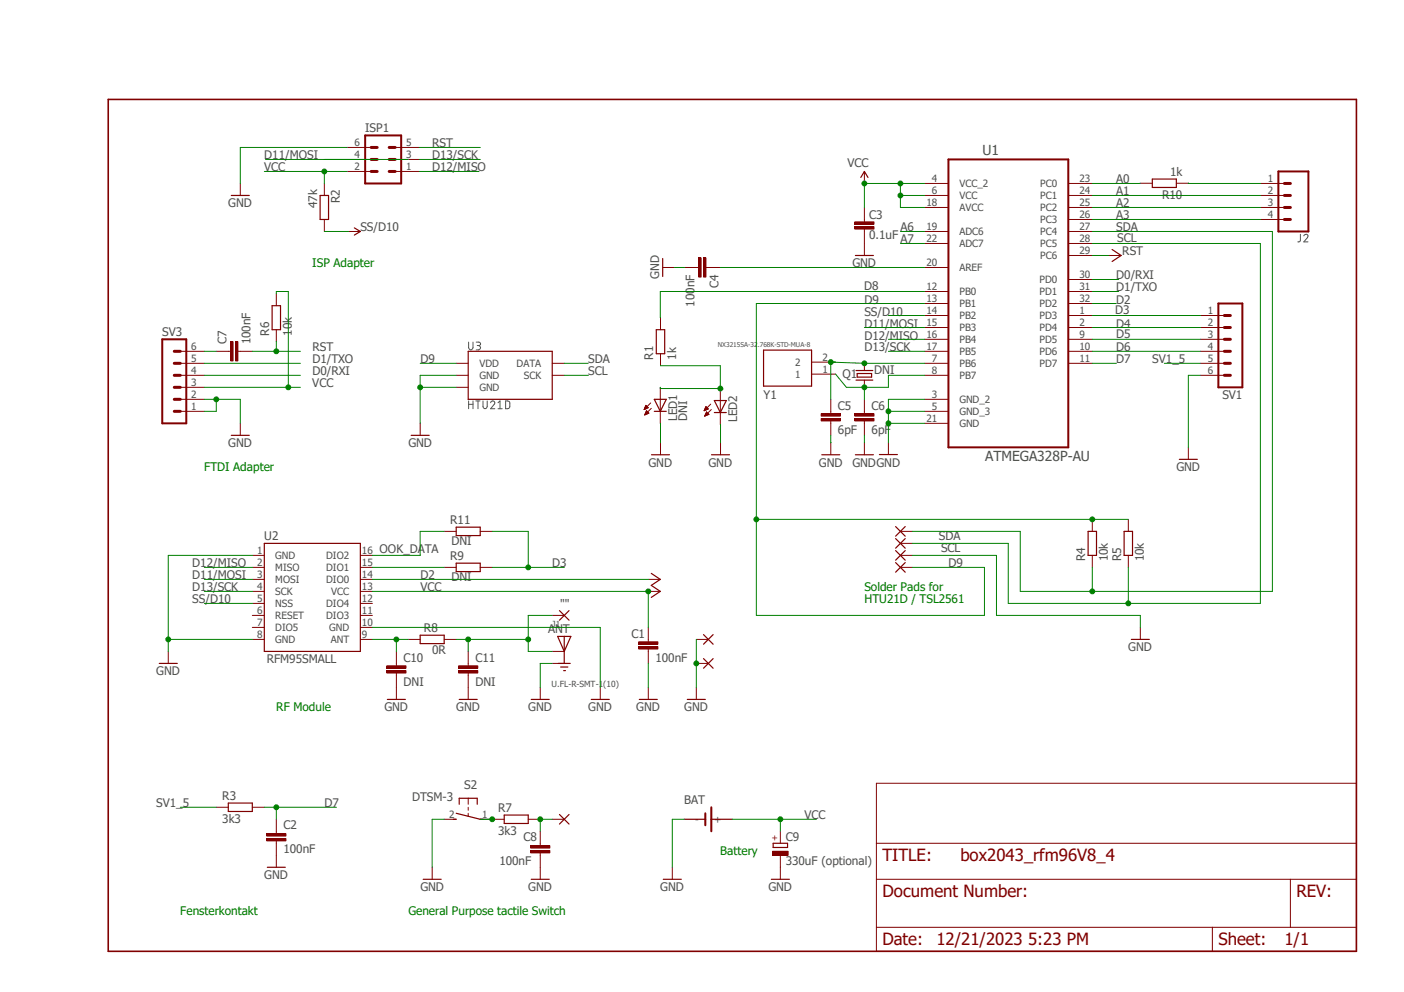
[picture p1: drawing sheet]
<svg xmlns="http://www.w3.org/2000/svg" width="297mm" height="210mm" viewBox="0 0 297 210" stroke-linecap="round" stroke-linejoin="round" font-family="sans-serif">
<path d="M22.4 20.7l265 181.1M287.4 20.7l-265 181.1" fill="none" stroke="#fff" stroke-width=".21"/>
<g fill="none" stroke="#505050" stroke-width=".21">
<path d="M275.1 49.6v1.2a.4 .4 0 0 1-.5 .4M275.8 49.9a.44 .44 0 0 1 .7-.3 .44 .44 0 0 1 .1 .7l-.8 .9h.9M99.1 72.4v1.2a.47 .47 0 0 0 .5 .4 .47 .47 0 0 0 .5-.4v-1.2M100.7 72.4h.6l.3 .2v.3l-.6 .2M101.2 73.1a.47 .47 0 0 1 .5 .5 .47 .47 0 0 1-.5 .4h-.5M99.1 84.8v1.7M99.1 85.6h1M100.1 84.8v1.7M100.7 84.8h.9M101.1 84.8v1.7M102.2 84.8v1.2a.44 .44 0 0 0 .7 .4l.2-.4v-1.2M103.8 85.2a.44 .44 0 0 1 .6-.4 .44 .44 0 0 1 .2 .8l-.8 .9h.9"/>
<path d="M105.4 86.5h.9M105.4 85.2l.4-.4v1.7M107 84.8l.7 .1a1.26 1.26 0 0 1 .1 1.3l-.4 .3h-.4z"/>
</g>
<path d="M186.1 96.2h3.8M137.8 121.3l1.9 1.3-1.9 1.3M125.1 148h3.8M140.3 186.1h3.8" fill="none" stroke="#800000" stroke-width=".25"/>
<g fill="none" stroke="#800000" stroke-width=".21">
<path d="M195.6 38.8h5.1M226 38.8h5.1M195.6 41.4h5.1M195.6 43.9h5.1M195.6 49h5.1M195.6 51.5h5.1M195.6 56.6h5.1M226 41.4h5.1M226 43.9h5.1M226 49h5.1M226 51.5h5.1M226 46.4h5.1"/>
<path d="M226 54.1h5.1M226 59.1h5.1M195.6 61.7h5.1M195.6 64.2h5.1M195.6 66.8h5.1M195.6 69.3h5.1M195.6 71.8h5.1M195.6 74.3h5.1M195.6 76.9h5.1M195.6 79.4h5.1M226 61.7h5.1M226 64.2h5.1"/>
<path d="M226 66.8h5.1M226 69.3h5.1M226 71.8h5.1M226 74.3h5.1M226 76.9h5.1M188 93.6v2.6M195.6 84.5h5.1M195.6 87h5.1M195.6 89.6h5.1M137.2 122.6h2.5M137.2 135.3v.5M137.2 137.3v.5"/>
<path d="M127 145.5v2.5M142.2 183.5v2.6"/>
</g>
<path d="M200.7 33.7h25.3v61h-25.3z" fill="none" stroke="#800000" stroke-width=".42"/>
<path d="M135.1 136.8h4.1v.5h-4.1z" fill-rule="evenodd" fill="#800000"/>
<path d="M135.1 136.8h4.1v.5h-4.1z" fill="none" stroke="#800000" stroke-width=".21"/>
<path d="M135.1 135.8h4.1v.5h-4.1z" fill-rule="evenodd" fill="#800000"/>
<path d="M182.9 46.4v.5M182.9 48.5v.5M135.1 135.8h4.1v.5h-4.1zM137.2 132.8v2.5M137.2 137.8v2.6M137.2 145.5v2.5" fill="none" stroke="#800000" stroke-width=".21"/>
<path d="M135.3 148h3.8" fill="none" stroke="#800000" stroke-width=".25"/>
<path d="M180.8 46.9h4.1v.6h-4.1z" fill-rule="evenodd" fill="#800000"/>
<path d="M180.8 46.9h4.1v.6h-4.1z" fill="none" stroke="#800000" stroke-width=".21"/>
<path d="M180.8 48h4.1v.5h-4.1z" fill-rule="evenodd" fill="#800000"/>
<g fill="none" stroke="#800000" stroke-width=".21">
<path d="M50.8 38.8v2.6M68.6 38.8v2.6M182.9 36.3v2.5M68.6 46.4v2.6M180.8 48h4.1v.5h-4.1zM182.9 43.9v2.5M182.9 49v5.1M139.7 67.2v2.6M139.7 74.8v2.6M241.3 132.8v2.5M58.5 175.9v.5M58.5 177.9v.5"/>
<path d="M185.4 165.7h101.6v35.6h-101.6zM185.4 178.4h101.6M185.4 186.1h101.6M185.4 196.2h101.6M256.5 196.2v5.1M273 186.1v10.1"/>
</g>
<path d="M182.1 37.5l.8-1.2 .7 1.2M48.9 41.4h3.8M67.7 41.4h1.8v5h-1.8zM181 54.1h3.8M138.8 69.8h1.8v5h-1.8zM239.3 135.3h3.9" fill="none" stroke="#800000" stroke-width=".25"/>
<path d="M22.9 21h264.1v180.3h-264.1z" fill="none" stroke="#800000" stroke-width=".34"/>
<path d="M56.4 177.4h4.1v.5h-4.1z" fill-rule="evenodd" fill="#800000"/>
<path d="M56.4 177.4h4.1v.5h-4.1z" fill="none" stroke="#800000" stroke-width=".21"/>
<path d="M56.4 176.4h4.1v.5h-4.1z" fill-rule="evenodd" fill="#800000"/>
<path d="M147.3 56.6h.5M149.3 56.6h.6M152.4 93.7v2.5M251.4 94.7v2.5M137.2 125.1h2.5M45.8 170.8h2.5M53.4 170.8h2.5M56.4 176.4h4.1v.5h-4.1zM58.5 173.4v2.5M58.5 178.4v5.1" fill="none" stroke="#800000" stroke-width=".21"/>
<path d="M150.5 96.2h3.8M249.5 97.2h3.8M137.8 123.9l1.9 1.2-1.9 1.3M48.3 169.9h5.1v1.8h-5.1zM56.6 183.5h3.8" fill="none" stroke="#800000" stroke-width=".25"/>
<path d="M147.8 54.6h.5v4h-.5z" fill-rule="evenodd" fill="#800000"/>
<path d="M147.8 54.6h.5v4h-.5z" fill="none" stroke="#800000" stroke-width=".21"/>
<path d="M148.8 54.6h.5v4h-.5z" fill-rule="evenodd" fill="#800000"/>
<g fill="none" stroke="#800000" stroke-width=".21">
<path d="M73.7 49h2.5M140.2 56.6h2.5M144.8 56.6h2.5M148.8 54.6h.5v4h-.5zM149.9 56.6h2.5M234.7 54.1h2.5M96.5 79.4h2.6M96.5 76.9h2.6M116.8 79.4h2.6M116.8 76.9h2.6M182.9 76.9v1.5M254 79.4h5"/>
<path d="M254 76.9h5M254 66.8h5M254 69.3h5M254 71.8h5M254 74.3h5M88.9 89.6v2.5M96.5 82h2.6M175.8 87v.5M175.8 89.1v.5M182.9 80.4v1.6M53.4 117.5h2.5M76.2 117.5h2.6"/>
<path d="M190.5 112.4h2.5M190.5 115h2.5M190.5 117.5h2.5M231.1 109.9v2.5M231.1 117.5v2.6M238.7 109.9v2.5M238.7 117.5v2.6M35.6 137.8v2.6M53.4 120.1h2.5M53.4 135.3h2.5M53.4 132.8h2.5M53.4 130.2h2.5"/>
<path d="M53.4 122.6h2.5M53.4 125.1h2.5M53.4 127.7h2.5M76.2 120.1h2.6M76.2 135.3h2.6M76.2 132.8h2.6M76.2 130.2h2.6M76.2 122.6h2.6M76.2 125.1h2.6M76.2 127.7h2.6M190.5 120.1h2.5M114.3 145.5v2.5"/>
</g>
<g fill="none" stroke="#800000" stroke-width=".25">
<path d="M75 48.2l1.2 .8-1.2 .7M140.2 54.7v3.8M235.3 52.8l1.9 1.3-1.9 1.2M99.1 74.3h17.7v10.2h-17.7zM181.1 78.4h3.6M181.4 79h3v.8h-3zM87 92.1h3.8M181.1 80.4h3.6M55.9 115h20.3v22.8h-20.3zM189.5 111.4l2 2.1M189.5 114l2 2M189.5 116.5l2 2"/>
<path d="M189.5 119l2 2.1M191.5 111.4l-2 2.1M191.5 114l-2 2M191.5 116.5l-2 2M191.5 119l-2 2.1M230.2 112.4h1.8v5.1h-1.8zM237.8 112.4h1.8v5.1h-1.8zM33.7 140.4h3.8M112.4 148h3.8M144.8 173.4h4.4M150.5 173.4h4.4"/>
</g>
<path d="M257.8 64.2h5v17.8h-5zM149.2 172.1v2.5M150.5 170.8v5.1" fill="none" stroke="#800000" stroke-width=".42"/>
<path d="M259 71.8h1.3M259 69.3h1.3M259 66.8h1.3M259 76.9h1.3M259 74.3h1.3M259 79.4h1.3" fill="none" stroke="#800000" stroke-width=".63"/>
<path d="M173.7 88.6h4.1v.5h-4.1z" fill-rule="evenodd" fill="#800000"/>
<path d="M173.7 88.6h4.1v.5h-4.1z" fill="none" stroke="#800000" stroke-width=".21"/>
<path d="M173.7 87.5h4.1v.6h-4.1z" fill-rule="evenodd" fill="#800000"/>
<path d="M173.7 87.5h4.1v.6h-4.1zM175.8 84.5v2.5M175.8 89.6v2.5M182.9 87v.5M182.9 89.1v.5" fill="none" stroke="#800000" stroke-width=".21"/>
<path d="M180.8 88.6h4.1v.5h-4.1z" fill-rule="evenodd" fill="#800000"/>
<path d="M180.8 88.6h4.1v.5h-4.1z" fill="none" stroke="#800000" stroke-width=".21"/>
<path d="M180.8 87.5h4.1v.6h-4.1z" fill-rule="evenodd" fill="#800000"/>
<g fill="none" stroke="#800000" stroke-width=".21">
<path d="M38.1 79.4h5.1M38.1 76.9h5.1M38.1 74.3h5.1M48.3 74.3h.5M50.3 74.3h.5M38.1 87h5.1M38.1 84.5h5.1M38.1 82h5.1M50.8 89.6v2.5M175.8 93.7v2.5M180.8 87.5h4.1v.6h-4.1zM182.9 84.5v2.5"/>
<path d="M182.9 89.6v2.5M182.9 93.7v2.5"/>
</g>
<path d="M48.9 92.1h3.8M173.9 96.2h3.8M181 96.2h3.8" fill="none" stroke="#800000" stroke-width=".25"/>
<path d="M34.3 71.8h5.1v17.8h-5.1z" fill="none" stroke="#800000" stroke-width=".42"/>
<path d="M36.9 76.9h1.2M36.9 79.4h1.2M36.9 74.3h1.2M36.9 82h1.2M36.9 84.5h1.2M36.9 87h1.2" fill="none" stroke="#800000" stroke-width=".63"/>
<path d="M49.8 72.3h.5v4.1h-.5z" fill-rule="evenodd" fill="#800000"/>
<path d="M49.8 72.3h.5v4.1h-.5z" fill="none" stroke="#800000" stroke-width=".21"/>
<path d="M48.8 72.3h.5v4.1h-.5z" fill-rule="evenodd" fill="#800000"/>
<path d="M45.8 74.3h2.5M48.8 72.3h.5v4.1h-.5zM50.8 74.3h2.6M58.5 62.1v2.6M58.5 69.8v2.5M104.1 173.4h2.6M111.8 173.4h2.5M114.3 178.4v.5M116.8 173.4h2.6M91.4 183.5v2.6M114.3 180.5v.5" fill="none" stroke="#800000" stroke-width=".21"/>
<path d="M57.6 64.7h1.7v5.1h-1.7zM106.7 172.5h5.1v1.7h-5.1zM118.4 172.3l2 2.1M120.4 172.3l-2 2.1M89.5 186.1h3.8" fill="none" stroke="#800000" stroke-width=".25"/>
<path d="M112.3 180h4v.5h-4z" fill-rule="evenodd" fill="#800000"/>
<path d="M112.3 180h4v.5h-4z" fill="none" stroke="#800000" stroke-width=".21"/>
<path d="M112.3 178.9h4v.6h-4z" fill-rule="evenodd" fill="#800000"/>
<g fill="none" stroke="#800000" stroke-width=".21">
<path d="M73.4 36.3h5.1M73.4 33.7h5.1M73.4 31.2h5.1M83.6 36.3h5M83.6 33.7h5M83.6 31.2h5M149 86.9h.1M149 86.8h.3M149.1 86.7h.4M149.1 86.6h.6M149.1 88h.1M149.1 86.5h.7"/>
<path d="M149.1 87.9h.3M149.2 86.4h.5M149.2 87.8h.4M149.2 86.3h.4M149.2 87.8h.6M149.3 86.2h.3M149.3 87.7h.7M149.3 86.1h.2M149.3 87.6h.6M149.3 86l.6 .5-.9 .4zM149.3 86.1h.1M149.3 87.5h.5"/>
<path d="M149.4 87.4h.3M149.4 87.3h.2M149.5 87.2h.1M150 87.7l-.5-.5-.4 .9M150 87.7l-.9 .4M150.4 85.5l-1.4 1.4M150.5 86.7l-1.4 1.4M152.4 82.2v7.6M112.3 178.9h4v.6h-4zM114.3 175.9v2.5M114.3 181v5.1M165.1 183.5v2.6"/>
</g>
<path d="M151.1 84.8h2.6l-1.3 2.5zM151.1 87.3h2.6M163.6 178.4h3v.9h-3zM112.4 186.1h3.8M163.2 186.1h3.8" fill="none" stroke="#800000" stroke-width=".25"/>
<path d="M77.3 28.7h7.6v10.1h-7.6z" fill="none" stroke="#800000" stroke-width=".42"/>
<path d="M78.5 31.2h1.3M78.5 33.7h1.3M78.5 36.3h1.3M82.3 31.2h1.3M82.3 33.7h1.3M82.3 36.3h1.3" fill="none" stroke="#800000" stroke-width=".63"/>
<path d="M163.4 180.1h3.3v.9h-3.3z" fill-rule="evenodd" fill="#800000"/>
<path d="M86.4 135.3h2.5M94 135.3h2.5M83.9 140.4v.5M83.9 142.4v.5M165.1 175.9v2.5M163.4 180.1h3.3v.9h-3.3zM165.1 181v2.5" fill="none" stroke="#800000" stroke-width=".21"/>
<path d="M88.9 134.4h5.1v1.8h-5.1z" fill="none" stroke="#800000" stroke-width=".25"/>
<path d="M81.8 141.9h4.1v.5h-4.1z" fill-rule="evenodd" fill="#800000"/>
<path d="M81.8 141.9h4.1v.5h-4.1z" fill="none" stroke="#800000" stroke-width=".21"/>
<path d="M81.8 140.9h4.1v.5h-4.1z" fill-rule="evenodd" fill="#800000"/>
<path d="M83.9 137.8v2.6M81.8 140.9h4.1v.5h-4.1zM83.9 142.9v2.6M99.1 140.4v.5M99.1 142.4v.5" fill="none" stroke="#800000" stroke-width=".21"/>
<path d="M97 141.9h4.1v.5h-4.1z" fill-rule="evenodd" fill="#800000"/>
<path d="M97 141.9h4.1v.5h-4.1z" fill="none" stroke="#800000" stroke-width=".21"/>
<path d="M97 140.9h4.1v.5h-4.1z" fill-rule="evenodd" fill="#800000"/>
<g fill="none" stroke="#800000" stroke-width=".21">
<path d="M241.3 38.8h2.5M248.9 38.8h2.5M266.7 38.8h5M266.7 41.4h5M266.7 43.9h5M266.7 46.4h5M171.7 79.2h5.1M171.7 76.6h5.1M136.3 86.6h.1M136.4 86.5h.2M136.4 86.4h.4M136.4 86.3h.6"/>
<path d="M136.4 86.2h.7M136.4 87.8h.1M136.5 86.1h.5M136.5 87.7h.2M136.5 87.6h.4M136.5 86.1h.4M136.5 87.5h.7M136.6 86h.3M136.6 87.4h.6M136.6 85.9h.2M136.6 87.3h.6M136.6 85.8l-.3 .9"/>
<path d="M136.6 85.8l.6 .5-.9 .4M136.6 85.8h.1M136.6 87.2h.5M136.7 87.1h.3M136.7 87h.2M136.8 86.9l.5 .5-.9 .4zM136.8 87h.1M137.7 85.3l-1.4 1.4M137.8 86.4l-1.4 1.4M139.7 82v7.6M139.7 93.7v2.5M94 112.4h2.5"/>
<path d="M101.6 112.4h2.5M94 120.1h2.5M99.1 137.8v2.6M101.6 120.1h2.5M116.8 137.8h2.6M116.8 130.2h2.6M147.3 135.3h2.6M83.9 145.5v2.5M97 140.9h4.1v.5h-4.1zM99.1 142.9v5.1M116.8 140.4h2.6M147.3 140.4h2.6"/>
<path d="M147.3 145.5v2.5M94 173.4h2.5M99.1 168.9v1.3M99.1 170.8v.6M99.1 172.1v.6M101.6 173.4h2.5"/>
</g>
<g fill="none" stroke="#800000" stroke-width=".25">
<path d="M243.8 37.9h5.1v1.8h-5.1zM161.5 74.1h10.2v7.6h-10.2zM137.8 96.2h3.8M138.4 84.5h2.6l-1.3 2.5zM138.4 87h2.6M96.5 119.2h5.1v1.7h-5.1zM96.5 111.5h5.1v1.8h-5.1zM118 134.7h2.8l-1.4 3.1zM118.4 129.2l2 2M119.4 134.7v5.7M120.4 129.2l-2 2M148.8 139.4l2.1 2"/>
<path d="M148.8 134.3l2.1 2M150.9 139.4l-2.1 2M150.9 134.3l-2.1 2M82 148h3.8M97.2 148h3.8M118.1 140.4h2.5M118.6 141.1h1.5M119.2 141.9h.4M145.4 148h3.8M95.9 173.4h.6M96.5 172.1l5.1 1.3h.6M97.2 170.2v-1.3h3.8v1.3"/>
</g>
<path d="M270.5 36.3h6.3v12.7h-6.3z" fill="none" stroke="#800000" stroke-width=".42"/>
<path d="M271.7 38.8h1.3M271.7 43.9h1.3M271.7 41.4h1.3M271.7 46.4h1.3" fill="none" stroke="#800000" stroke-width=".63"/>
<path d="M188 87h7.6M195.6 84.5h-7.6v5.1h7.6M78.8 132.8h48.2v12.7M144.8 173.4h-2.6v10.1" fill="none" stroke="#008000" stroke-width=".21"/>
<circle cx="188" cy="87" r=".51" fill="#008000"/>
<g fill="none" stroke="#008000" stroke-width=".21">
<path d="M188 89.6v4"/>
<circle cx="188" cy="87" r=".51"/>
</g>
<circle cx="188" cy="89.6" r=".51" fill="#008000"/>
<g fill="none" stroke="#008000" stroke-width=".21">
<path d="M142.7 56.6h2.1M96.5 79.4h-7.6v10.2M88.9 82h7.6M193 117.5h17.8v12.7h30.5v2.6M137.2 140.4v5.1"/>
<circle cx="188" cy="89.6" r=".51"/>
</g>
<circle cx="88.9" cy="82" r=".51" fill="#008000"/>
<g fill="none" stroke="#008000" stroke-width=".21">
<path d="M53.4 117.5h-17.8v20.3M35.6 135.3h17.8"/>
<circle cx="88.9" cy="82" r=".51"/>
</g>
<circle cx="35.6" cy="135.3" r=".51" fill="#008000"/>
<g fill="none" stroke="#008000" stroke-width=".21">
<path d="M73.4 31.2h-22.6v7.6M254 79.4h-2.6v15.3M43.2 84.5h7.6v5.1M45.8 84.5v2.5h-2.6M175.8 92.1v1.6M182.9 93.7h.1M182.9 92.1v1.6M116.8 140.4h-2.5v5.1"/>
<circle cx="35.6" cy="135.3" r=".51"/>
</g>
<circle cx="45.8" cy="84.5" r=".51" fill="#008000"/>
<g fill="none" stroke="#008000" stroke-width=".21">
<path d="M147.3 135.3v10.2M94 173.4h-2.6v10.1"/>
<circle cx="45.8" cy="84.5" r=".51"/>
</g>
<circle cx="147.3" cy="140.4" r=".51" fill="#008000"/>
<g fill="none" stroke="#008000" stroke-width=".21">
<path d="M56.2 33.7h30.2M88.6 33.7h13M88.6 36.3h12.7M68.6 49h5.1M182.9 69.3h12.7M188 66.8h7.6M188 74.3h7.6M188 71.8h7.6M231.1 64.2h5.1M139.7 89.6v4.1M152.4 89.8v3.9M43.2 122.6h10.2"/>
<path d="M43.2 127.7h10.2M43.2 125.1h10.2M43.2 120.1h10.2M78.8 122.6h58.4M154.9 173.4h17.8M165.1 173.4v2.5"/>
<circle cx="147.3" cy="140.4" r=".51"/>
</g>
<circle cx="165.1" cy="173.4" r=".51" fill="#008000"/>
<g fill="none" stroke="#008000" stroke-width=".21">
<path d="M182.9 38.8v5.1M190.5 38.8h5.1M190.5 41.4v2.5h5.1"/>
<circle cx="165.1" cy="173.4" r=".51"/>
</g>
<circle cx="190.5" cy="38.8" r=".51" fill="#008000"/>
<g fill="none" stroke="#008000" stroke-width=".21">
<path d="M190.5 38.8v2.6h5.1"/>
<circle cx="190.5" cy="38.8" r=".51"/>
</g>
<circle cx="190.5" cy="41.4" r=".51" fill="#008000"/>
<g fill="none" stroke="#008000" stroke-width=".21">
<path d="M182.9 38.8h7.6"/>
<circle cx="190.5" cy="41.4" r=".51"/>
</g>
<circle cx="182.9" cy="38.8" r=".51" fill="#008000"/>
<g fill="none" stroke="#008000" stroke-width=".21">
<path d="M55.9 36.3h17.5M68.6 36.3v2.5"/>
<circle cx="182.9" cy="38.8" r=".51"/>
</g>
<circle cx="68.6" cy="36.3" r=".51" fill="#008000"/>
<g fill="none" stroke="#008000" stroke-width=".21">
<path d="M78.8 125.1h58.4v7.7"/>
<circle cx="68.6" cy="36.3" r=".51"/>
</g>
<circle cx="137.2" cy="125.1" r=".51" fill="#008000"/>
<g fill="none" stroke="#008000" stroke-width=".21">
<path d="M58.5 62.1v-.4h2.5v20.3M43.2 82h20.3"/>
<circle cx="137.2" cy="125.1" r=".51"/>
</g>
<circle cx="61" cy="82" r=".51" fill="#008000"/>
<g fill="none" stroke="#008000" stroke-width=".21">
<path d="M88.6 31.2h13M231.1 54.1h3.6M53.4 74.3h10.1M58.5 72.3v2M195.6 61.7h-55.9v5.5"/>
<circle cx="61" cy="82" r=".51"/>
</g>
<circle cx="58.5" cy="74.3" r=".51" fill="#008000"/>
<g fill="none" stroke="#008000" stroke-width=".21">
<path d="M195.6 64.2h-35.6v66h48.3v-10.1M160 109.9h78.7"/>
<circle cx="58.5" cy="74.3" r=".51"/>
</g>
<circle cx="231.1" cy="109.9" r=".51" fill="#008000"/>
<circle cx="231.1" cy="109.9" r=".51" fill="none" stroke="#008000" stroke-width=".21"/>
<circle cx="160" cy="109.9" r=".51" fill="#008000"/>
<g fill="none" stroke="#008000" stroke-width=".21">
<path d="M231.1 49h38.1v76.1h-53.3v-12.7M88.9 76.9h7.6M193 120.1h15.3M231.1 120.1v5"/>
<circle cx="160" cy="109.9" r=".51"/>
</g>
<circle cx="231.1" cy="125.1" r=".51" fill="#008000"/>
<g fill="none" stroke="#008000" stroke-width=".21">
<path d="M231.1 51.5h35.6v76.2h-53.4v-12.7M119.4 76.9h5.1M193 112.4h22.9M238.7 120.1v7.6"/>
<circle cx="231.1" cy="125.1" r=".51"/>
</g>
<circle cx="238.7" cy="127.7" r=".51" fill="#008000"/>
<g fill="none" stroke="#008000" stroke-width=".21">
<path d="M231.1 59.1h5.6M43.2 79.4h20.3M43.2 76.9h20.3M119.4 79.4h5.1M231.1 61.7h5.6M193 115h20.3M55.9 170.8h15.3M58.5 170.8v2.6"/>
<circle cx="238.7" cy="127.7" r=".51"/>
</g>
<circle cx="58.5" cy="170.8" r=".51" fill="#008000"/>
<g fill="none" stroke="#008000" stroke-width=".21">
<path d="M152.4 56.6h43.2M231.1 76.9h5.1M231.1 66.8h22.9M104.1 112.4h7.7v7.7M104.1 120.1h15.3"/>
<circle cx="58.5" cy="170.8" r=".51"/>
</g>
<circle cx="111.8" cy="120.1" r=".51" fill="#008000"/>
<g fill="none" stroke="#008000" stroke-width=".21">
<path d="M190.5 49h5.1M190.5 51.5h5.1M231.1 43.9h35.6M231.1 46.4h35.6M139.7 77.4h12.7v4.8M231.1 69.3h22.9M231.1 71.8h22.9M246.3 76.9h7.7M139.7 82v.2h13.2v.3M38.1 170.8h7.7"/>
<circle cx="111.8" cy="120.1" r=".51"/>
</g>
<circle cx="152.4" cy="82.2" r=".51" fill="#008000"/>
<g fill="none" stroke="#008000" stroke-width=".21">
<path d="M195.6 76.9h-12.7l-7.1-.3v7.9"/>
<circle cx="152.4" cy="82.2" r=".51"/>
</g>
<circle cx="182.9" cy="76.9" r=".51" fill="#008000"/>
<g fill="none" stroke="#008000" stroke-width=".21">
<path d="M175.8 76.6h1"/>
<circle cx="182.9" cy="76.9" r=".51"/>
</g>
<circle cx="175.8" cy="76.6" r=".51" fill="#008000"/>
<g fill="none" stroke="#008000" stroke-width=".21">
<path d="M195.6 79.4h-7.6v2.6h-5.1v2.5"/>
<circle cx="175.8" cy="76.6" r=".51"/>
</g>
<circle cx="182.9" cy="82" r=".51" fill="#008000"/>
<g fill="none" stroke="#008000" stroke-width=".21">
<path d="M43.2 74.3h2.6M176.8 79.2l2.3 2.8h3.8M231.1 74.3h22.9M116.8 173.4h-2.5v2.5"/>
<circle cx="182.9" cy="82" r=".51"/>
</g>
<circle cx="114.3" cy="173.4" r=".51" fill="#008000"/>
<g fill="none" stroke="#008000" stroke-width=".21">
<path d="M101.6 173.4h2.5"/>
<circle cx="114.3" cy="173.4" r=".51"/>
</g>
<circle cx="104.1" cy="173.4" r=".51" fill="#008000"/>
<g fill="none" stroke="#008000" stroke-width=".21">
<path d="M78.8 135.3h7.6M83.9 135.3v2.5"/>
<circle cx="104.1" cy="173.4" r=".51"/>
</g>
<circle cx="83.9" cy="135.3" r=".51" fill="#008000"/>
<g fill="none" stroke="#008000" stroke-width=".21">
<path d="M96.5 135.3h15.3v2.5M99.1 135.3v2.5"/>
<circle cx="83.9" cy="135.3" r=".51"/>
</g>
<circle cx="99.1" cy="135.3" r=".51" fill="#008000"/>
<g fill="none" stroke="#008000" stroke-width=".21">
<path d="M111.8 137.8h5M116.8 130.2h-5v5.1"/>
<circle cx="99.1" cy="135.3" r=".51"/>
</g>
<circle cx="111.8" cy="135.3" r=".51" fill="#008000"/>
<g fill="none" stroke="#008000" stroke-width=".21">
<path d="M241.3 38.8h-10.2M251.5 38.8h15.2M231.1 41.4h35.6M94 112.4h-5.1v5.1h-10.1M78.8 120.1h15.2"/>
<circle cx="111.8" cy="135.3" r=".51"/>
</g>
<g font-size="3.6" fill="#800000">
<text x="186.7" y="182.2">TITLE:</text>
<text x="203.2" y="182.2">box2043_rfm96V8_4</text>
<text x="186.7" y="189.9">Document Number:</text>
<text x="274.3" y="189.9">REV:</text>
<text x="186.7" y="200">Date:</text>
<text x="198.1" y="200">12/21/2023 5:23 PM</text>
<text x="257.8" y="200">Sheet:</text>
<text x="271.7" y="200">1/1</text>
</g>
<g font-size="2.9" fill="#505050">
<text x="207.9" y="32.8">U1</text>
<text x="208.4" y="97.6">ATMEGA328P-AU</text>
</g>
<g font-size="2.5" fill="#505050">
<text x="77.3" y="27.9">ISP1</text>
<text x="55.9" y="33.7">D11/MOSI</text>
<text x="91.4" y="33.7">D13/SCK</text>
<text x="91.4" y="31.2">RST</text>
<text x="179.3" y="35.3">VCC</text>
<text x="55.9" y="36.3">VCC</text>
<text x="91.4" y="36.3">D12/MISO</text>
<text x="236.2" y="38.8">A0</text>
<text x="236.2" y="41.4">A1</text>
<text x="247.6" y="37.3">1k</text>
<text x="48.3" y="43.9">GND</text>
<text x="67.1" y="44" transform="rotate(-90 67.1 44)">47k</text>
<text x="71.9" y="43" transform="rotate(-90 71.9 43)">R2</text>
<text x="183.9" y="46.3">C3</text>
<text x="236.2" y="43.9">A2</text>
<text x="236.2" y="46.4">A3</text>
<text x="245.9" y="42.1">R10</text>
<text x="76.2" y="49">SS/D10</text>
<text x="183.9" y="50.6">0.1uF</text>
<text x="190.5" y="49">A6</text>
<text x="190.5" y="51.5">A7</text>
<text x="236.2" y="49">SDA</text>
<text x="236.4" y="51.3">SCL</text>
<text x="139.4" y="59.1" transform="rotate(-90 139.4 59.1)">GND</text>
<text x="180.3" y="56.6">GND</text>
<text x="236.2" y="59.1">D0/RXI</text>
<text x="237.4" y="54.1">RST</text>
<text x="146.9" y="64.9" transform="rotate(-90 146.9 64.9)">100nF</text>
<text x="152" y="61" transform="rotate(-90 152 61)">C4</text>
<text x="182.8" y="61.4">D8</text>
<text x="182.9" y="64.2">D9</text>
<text x="236.2" y="64.2">D2</text>
<text x="236.2" y="61.7">D1/TXO</text>
<text x="34.3" y="71.1">SV3</text>
<text x="57" y="71" transform="rotate(-90 57 71)">R6</text>
<text x="61.8" y="71" transform="rotate(-90 61.8 71)">10k</text>
<text x="182.9" y="66.8">SS/D10</text>
<text x="182.9" y="69.3">D11/MOSI</text>
<text x="182.9" y="71.8">D12/MISO</text>
<text x="235.9" y="66.5">D3</text>
<text x="236.2" y="69.3">D4</text>
<text x="236.2" y="71.6">D5</text>
<text x="47.9" y="72.9" transform="rotate(-90 47.9 72.9)">C7</text>
<text x="53" y="72.9" transform="rotate(-90 53 72.9)">100nF</text>
<text x="66.1" y="74.3">RST</text>
<text x="66.1" y="76.9">D1/TXO</text>
<text x="88.9" y="76.9">D9</text>
<text x="124.5" y="76.9">SDA</text>
<text x="138.2" y="76.1" transform="rotate(-90 138.2 76.1)">R1</text>
<text x="143" y="76.1" transform="rotate(-90 143 76.1)">1k</text>
<text x="182.9" y="74.3">D13/SCK</text>
<text x="236.2" y="76.9">D7</text>
<text x="236.2" y="74.3">D6</text>
<text x="243.8" y="76.9">SV1_5</text>
<text x="66.1" y="82">VCC</text>
<text x="66.1" y="79.4">D0/RXI</text>
<text x="124.5" y="79.4">SCL</text>
<text x="178.2" y="79.9">Q1</text>
<text x="185" y="79.2">DNI</text>
<text x="143.3" y="89.1" transform="rotate(-90 143.3 89.1)">LED1</text>
<text x="145.4" y="89.1" transform="rotate(-90 145.4 89.1)">DNI</text>
<text x="156" y="89.3" transform="rotate(-90 156 89.3)">LED2</text>
<text x="161.5" y="84.4">Y1</text>
<text x="177.3" y="86.7">C5</text>
<text x="184.4" y="86.7">C6</text>
<text x="258.6" y="84.5">SV1</text>
<text x="48.3" y="94.7">GND</text>
<text x="86.4" y="94.7">GND</text>
<text x="177.3" y="91.7">6pF</text>
<text x="184.4" y="91.7">6pF</text>
<text x="137.2" y="98.8">GND</text>
<text x="149.9" y="98.8">GND</text>
<text x="173.3" y="98.8">GND</text>
<text x="180.3" y="98.8">GNDGND</text>
<text x="248.9" y="99.7">GND</text>
<text x="95.2" y="111">R11</text>
<text x="55.9" y="114.2">U2</text>
<text x="80.3" y="117">OOK_DATA</text>
<text x="95.2" y="118.6">R9</text>
<text x="95.5" y="115.2">DNI</text>
<text x="198.6" y="114.2">SDA</text>
<text x="199.1" y="116.8">SCL</text>
<text x="229.6" y="118.8" transform="rotate(-90 229.6 118.8)">R4</text>
<text x="234.4" y="118.8" transform="rotate(-90 234.4 118.8)">10k</text>
<text x="237.2" y="118.8" transform="rotate(-90 237.2 118.8)">R5</text>
<text x="242" y="118.8" transform="rotate(-90 242 118.8)">10k</text>
<text x="40.7" y="125.1">D13/SCK</text>
<text x="40.7" y="122.6">D11/MOSI</text>
<text x="40.7" y="120.1">D12/MISO</text>
<text x="88.9" y="125.1">VCC</text>
<text x="88.9" y="122.6">D2</text>
<text x="95.5" y="122.9">DNI</text>
<text x="116.8" y="120.1">D3</text>
<text x="200.7" y="120.1">D9</text>
<text x="40.7" y="127.7">SS/D10</text>
<text x="118.5" y="128.7">&quot;&quot;</text>
<text x="89.7" y="133.8">R8</text>
<text x="115.9" y="133.9">ANT</text>
<text x="133.6" y="134.9">C1</text>
<text x="238.7" y="137.8">GND</text>
<text x="33.1" y="142.9">GND</text>
<text x="56.4" y="140.4">RFM95SMALL</text>
<text x="85.4" y="140">C10</text>
<text x="91.4" y="138.3">0R</text>
<text x="100.6" y="140">C11</text>
<text x="138.7" y="140">100nF</text>
<text x="85.4" y="145.1">DNI</text>
<text x="100.6" y="145.1">DNI</text>
<text x="81.3" y="150.5">GND</text>
<text x="96.5" y="150.5">GND</text>
<text x="111.8" y="150.5">GND</text>
<text x="124.5" y="150.5">GND</text>
<text x="134.6" y="150.5">GND</text>
<text x="144.8" y="150.5">GND</text>
<text x="98.2" y="167">S2</text>
<text x="33.1" y="170.8">SV1_5</text>
<text x="47" y="169.3">R3</text>
<text x="68.6" y="170.8">D7</text>
<text x="87.2" y="169.5">DTSM-3</text>
<text x="105.4" y="171.9">R7</text>
<text x="144.8" y="170.1">BAT</text>
<text x="170.2" y="173.4">VCC</text>
<text x="47" y="174.1">3k3</text>
<text x="60" y="175.5">C2</text>
<text x="105.4" y="176.7">3k3</text>
<text x="110.7" y="178.1">C8</text>
<text x="166.2" y="178">C9</text>
<text x="60" y="180.6">100nF</text>
<text x="105.7" y="183.1">100nF</text>
<text x="166.2" y="183">330uF (optional)</text>
<text x="55.9" y="186.1">GND</text>
<text x="88.9" y="188.6">GND</text>
<text x="111.8" y="188.6">GND</text>
<text x="139.7" y="188.6">GND</text>
<text x="162.6" y="188.6">GND</text>
</g>
<g font-size="2.5" fill="#008000">
<text x="66.1" y="56.6">ISP Adapter</text>
<text x="43.2" y="99.7">FTDI Adapter</text>
<text x="182.9" y="125">Solder Pads for</text>
<text x="182.9" y="127.7">HTU21D / TSL2561</text>
<text x="58.5" y="150.5">RF Module</text>
<text x="152.4" y="181">Battery</text>
<text x="38.1" y="193.7">Fensterkontakt</text>
<text x="86.4" y="193.7">General Purpose tactile Switch</text>
</g>
<g font-size="2.1" fill="#505050">
<text x="75" y="35.9">2</text>
<text x="75" y="33.4">4</text>
<text x="75" y="30.9">6</text>
<text x="85.9" y="35.9">1</text>
<text x="85.9" y="33.4">3</text>
<text x="85.9" y="30.9">5</text>
<text x="197.1" y="38.5">4</text>
<text x="197.1" y="41">6</text>
<text x="203" y="39.6">VCC_2</text>
<text x="220.1" y="39.6">PC0</text>
<text x="228.4" y="38.5">23</text>
<text x="228.4" y="41">24</text>
<text x="268.3" y="38.5">1</text>
<text x="268.3" y="41">2</text>
<text x="196" y="43.5">18</text>
<text x="203" y="42.1">VCC</text>
<text x="203" y="44.7">AVCC</text>
<text x="220.1" y="42.1">PC1</text>
<text x="220.1" y="44.7">PC2</text>
<text x="220.1" y="47.2">PC3</text>
<text x="228.4" y="43.5">25</text>
<text x="228.4" y="46.1">26</text>
<text x="268.3" y="43.5">3</text>
<text x="268.3" y="46.1">4</text>
<text x="196" y="48.6">19</text>
<text x="196" y="51.1">22</text>
<text x="203" y="49.7">ADC6</text>
<text x="203" y="52.3">ADC7</text>
<text x="220.1" y="49.7">PC4</text>
<text x="220.1" y="52.3">PC5</text>
<text x="228.4" y="48.6">27</text>
<text x="228.4" y="51.1">28</text>
<text x="228.4" y="53.7">29</text>
<text x="196" y="56.2">20</text>
<text x="203" y="57.4">AREF</text>
<text x="219.9" y="59.9">PD0</text>
<text x="220.1" y="54.8">PC6</text>
<text x="228.4" y="58.8">30</text>
<text x="196" y="61.3">12</text>
<text x="196" y="63.8">13</text>
<text x="203" y="62.4">PB0</text>
<text x="203" y="65">PB1</text>
<text x="219.9" y="62.4">PD1</text>
<text x="219.9" y="65">PD2</text>
<text x="228.4" y="61.3">31</text>
<text x="228.4" y="63.8">32</text>
<text x="196" y="66.4">14</text>
<text x="196" y="68.9">15</text>
<text x="196" y="71.5">16</text>
<text x="203" y="67.5">PB2</text>
<text x="203" y="70.1">PB3</text>
<text x="219.9" y="67.5">PD3</text>
<text x="219.9" y="70.1">PD4</text>
<text x="228.4" y="66.4">1</text>
<text x="228.4" y="68.9">2</text>
<text x="228.4" y="71.5">9</text>
<text x="255.6" y="66.4">1</text>
<text x="255.6" y="68.9">2</text>
<text x="255.6" y="71.5">3</text>
<text x="40.5" y="76.5">5</text>
<text x="40.5" y="74">6</text>
<text x="101.4" y="77.6">VDD</text>
<text x="109.3" y="77.6">DATA</text>
<text x="168.2" y="77.4">2</text>
<text x="174" y="76.3">2</text>
<text x="196" y="74">17</text>
<text x="197.1" y="76.5">7</text>
<text x="203" y="72.6">PB4</text>
<text x="203" y="75.1">PB5</text>
<text x="203" y="77.6">PB6</text>
<text x="219.9" y="72.6">PD5</text>
<text x="219.9" y="75.1">PD6</text>
<text x="219.9" y="77.6">PD7</text>
<text x="228.4" y="74">10</text>
<text x="228.4" y="76.5">11</text>
<text x="255.6" y="74">4</text>
<text x="255.6" y="76.5">5</text>
<text x="40.5" y="81.6">3</text>
<text x="40.5" y="79.1">4</text>
<text x="101.4" y="80.2">GND</text>
<text x="101.4" y="82.7">GND</text>
<text x="110.8" y="80.2">SCK</text>
<text x="168.2" y="79.9">1</text>
<text x="174" y="78.8">1</text>
<text x="197.1" y="79.1">8</text>
<text x="203" y="80.2">PB7</text>
<text x="255.6" y="79.1">6</text>
<text x="40.5" y="86.7">1</text>
<text x="40.5" y="84.2">2</text>
<text x="196" y="89.2">21</text>
<text x="197.1" y="84.2">3</text>
<text x="197.1" y="86.7">5</text>
<text x="203" y="85.3">GND_2</text>
<text x="203" y="87.8">GND_3</text>
<text x="203" y="90.3">GND</text>
<text x="54.4" y="117.2">1</text>
<text x="54.4" y="119.7">2</text>
<text x="58.2" y="118.3">GND</text>
<text x="69" y="118.3">DIO2</text>
<text x="76.6" y="117.2">16</text>
<text x="76.6" y="119.7">15</text>
<text x="54.4" y="124.8">4</text>
<text x="54.4" y="122.3">3</text>
<text x="58.2" y="125.9">SCK</text>
<text x="58.2" y="123.4">MOSI</text>
<text x="58.2" y="120.8">MISO</text>
<text x="69" y="123.4">DIO0</text>
<text x="69" y="120.8">DIO1</text>
<text x="70.1" y="125.9">VCC</text>
<text x="76.6" y="122.3">14</text>
<text x="76.6" y="124.8">13</text>
<text x="54.4" y="129.8">6</text>
<text x="54.4" y="127.3">5</text>
<text x="58.2" y="131">RESET</text>
<text x="58.2" y="128.4">NSS</text>
<text x="69" y="131">DIO3</text>
<text x="69" y="128.4">DIO4</text>
<text x="76.6" y="129.8">11</text>
<text x="76.6" y="127.3">12</text>
<text x="54.4" y="132.4">7</text>
<text x="54.4" y="134.9">8</text>
<text x="58.2" y="133.5">DIO5</text>
<text x="58.2" y="136.1">GND</text>
<text x="69.6" y="133.5">GND</text>
<text x="70" y="136.1">ANT</text>
<text x="76.6" y="134.9">9</text>
<text x="76.6" y="132.4">10</text>
<text x="95" y="173">2</text>
<text x="102" y="173">1</text>
<text x="147.1" y="174.1">-</text>
<text x="151.1" y="174.1">+</text>
</g>
<g font-size="1.8" fill="#505050">
<text x="116.8" y="132.8">J1</text>
<text x="116.7" y="145.5">U.FL-R-SMT-1(10)</text>
</g>
<text font-size="1.8" fill="#800000" x="164.5" y="178.1" transform="rotate(-90 164.5 178.1)">+</text>
<text font-size="1.4" fill="#505050" x="151.9" y="73.4">NX3215SA-32.768K-STD-MUA-8</text>
</svg>
